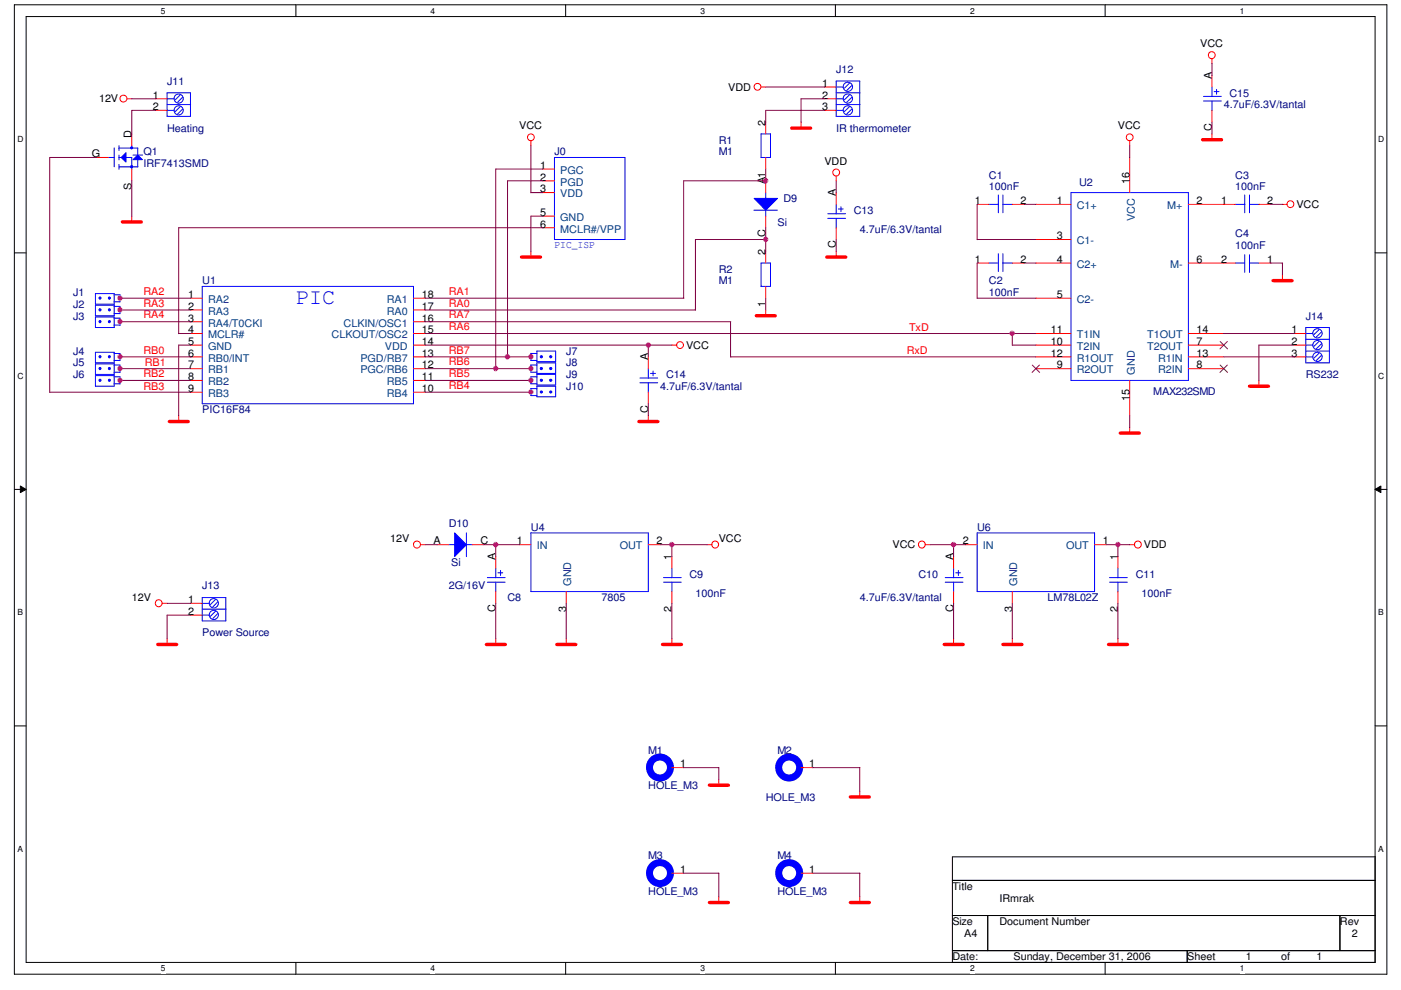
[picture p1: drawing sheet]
<svg xmlns="http://www.w3.org/2000/svg" width="297mm" height="210mm" viewBox="0 0 297 210" stroke-linecap="round" stroke-linejoin="round" font-family="sans-serif">
<path d="M3 1h291v205.6h-291zM5.5 3.5h286v200.6h-286z" fill="none" stroke="#000" stroke-width=".21"/>
<g fill="#fff">
<path d="M34.1 1.3h1v2h-1z"/>
<path d="M34.1 204.4h1v2h-1z"/>
</g>
<path d="M62.7 1v2.5M62.7 204.1v2.5" fill="none" stroke="#000" stroke-width=".21"/>
<g fill="#fff">
<path d="M91.3 1.3h1v2h-1z"/>
<path d="M91.3 204.4h1v2h-1z"/>
</g>
<path d="M119.9 1v2.5M119.9 204.1v2.5" fill="none" stroke="#000" stroke-width=".21"/>
<g fill="#fff">
<path d="M148.5 1.3h1v2h-1z"/>
<path d="M148.5 204.4h1v2h-1z"/>
</g>
<path d="M177.1 1v2.5M177.1 204.1v2.5" fill="none" stroke="#000" stroke-width=".21"/>
<g fill="#fff">
<path d="M205.7 1.3h1v2h-1z"/>
<path d="M205.7 204.4h1v2h-1z"/>
</g>
<path d="M234.3 1v2.5M234.3 204.1v2.5" fill="none" stroke="#000" stroke-width=".21"/>
<g fill="#fff">
<path d="M262.9 1.3h1v2h-1z"/>
<path d="M262.9 204.4h1v2h-1z"/>
<path d="M3.7 28.6h1.2v2h-1.2z"/>
<path d="M292.2 28.6h1.3v2h-1.3z"/>
<path d="M3.7 78.7h1.2v2h-1.2z"/>
<path d="M292.2 78.7h1.3v2h-1.3z"/>
</g>
<path d="M3 53.6h2.5M291.5 53.6h2.5" fill="none" stroke="#000" stroke-width=".21"/>
<g fill="#fff">
<path d="M3.7 128.9h1.1v2h-1.1z"/>
<path d="M292.2 128.9h1.1v2h-1.1z"/>
</g>
<path d="M3 103.8h2.5M4.3 103.1l1.2 .7-1.2 .7zM291.5 103.8l1.3-.7v1.4zM291.5 103.8h2.5" fill="none" stroke="#000" stroke-width=".21"/>
<path d="M4.3 103.1l1.2 .7-1.2 .7zM291.5 103.8l1.3-.7v1.4z" fill="#000"/>
<g fill="#fff">
<path d="M3.7 179h1.1v2h-1.1z"/>
<path d="M292.2 179h1.1v2h-1.1z"/>
</g>
<path d="M3 154h2.5M291.5 154h2.5M201.9 181.7h89.6v22.4h-89.6zM201.9 186.7h89.6M201.9 194.2h89.6M209.4 194.2v7.4M284.1 194.2v7.4M201.9 201.6h89.6M251.7 201.6v2.5" fill="none" stroke="#000" stroke-width=".21"/>
<g fill="none" stroke="#f00" stroke-width=".21">
<path d="M161.3 18.5h1M257 12.4v1.1M26.9 21h1M112.6 29.8v1.1M169.8 25.9v1.3M177.3 37.3v1.1M239.5 29.8v1.1M239.5 33.4v7.5M257 28.4v1.3M27.9 45.8v1.3M112.6 53.3v1.3M177.3 53.3v1.3"/>
<path d="M219.6 43.3h7.5M219.6 50.8h7.5M219.6 55.8h7.5M252 43.3h7.5M252 55.8h7.5M271.9 58.3v1.3M271.9 43.3h1M142.4 73.2h1.1M162.3 65.7v1.3M219.6 73.2h7.5M219.6 63.2h7.5M219.6 70.7h7.5"/>
<path d="M219.6 75.7h7.5M219.6 78.2h7.5M252 73.2h7.5M252 70.7h7.5M252 75.7h7.5M252 78.2h7.5M37.9 88.1v1.4M137.5 88.1v1.4M239.5 80.7v7.4M239.5 90.6v1.3M266.9 80.7v1.3M89.2 115.5h1"/>
<path d="M149.9 115.5h1.1M196.2 115.5h1M239.5 115.5h1.1M34.4 128h1M35.4 135.4v1.3M105.1 135.4v1.3M120.1 135.4v1.3M142.4 135.4v1.3M202.2 135.4v1.3M214.6 135.4v1.3M237 135.4v1.3M152.4 165.3v1.3"/>
<path d="M169.8 162.8h2.5M182.3 167.8v1.3M152.4 190.2v1.3M182.3 190.2v1.3"/>
<circle cx="160.6" cy="18.4" r=".72"/>
<circle cx="256.9" cy="11.7" r=".73"/>
<circle cx="26.2" cy="20.9" r=".74"/>
<circle cx="112.6" cy="29.1" r=".72"/>
<circle cx="177.3" cy="36.6" r=".73"/>
<circle cx="239.5" cy="29.1" r=".72"/>
<circle cx="273.6" cy="43.3" r=".72"/>
<circle cx="144.2" cy="73.2" r=".72"/>
<circle cx="88.4" cy="115.5" r=".75"/>
<circle cx="151.6" cy="115.5" r=".73"/>
<circle cx="195.4" cy="115.5" r=".73"/>
<circle cx="241.2" cy="115.5" r=".73"/>
<circle cx="33.6" cy="127.9" r=".73"/>
</g>
<g fill="none" stroke="#f00" stroke-width=".72">
<path d="M167.8 27.2h4.1M255 29.6h4M25.9 47.1h4.1M110.6 54.5h4M175.3 54.5h4M269.9 59.5h4M160.4 67h4M35.9 89.4h4M135.5 89.4h4M237.5 91.9h4.1M264.9 81.9h4M33.4 136.7h4.1"/>
<path d="M103.1 136.7h4M118.1 136.7h4M140.5 136.7h4M200.2 136.7h4M212.6 136.7h4.1M235 136.7h4.1M150.4 166.5h4M180.3 169h4M150.4 191.4h4M180.3 191.4h4"/>
</g>
<circle cx="167.3" cy="162.8" r="2.23" fill="none" stroke="#00f" stroke-width="1.5"/>
<path d="M227.1 40.9h24.9v39.8h-24.9zM98.9 113v5.1M98.9 115.5h1.3M169.5 162.8h.3" fill="none" stroke="#00f" stroke-width=".21"/>
<path d="M218.9 77.4l1.5 1.6M220.4 77.4l-1.6 1.6M258.7 72.4l1.6 1.6M258.7 77.4l1.6 1.6M260.2 72.4l-1.5 1.6M260.2 77.4l-1.5 1.6" fill="none" stroke="#804000" stroke-width=".21"/>
<path d="M96.4 113l2.5 2.5-2.5 2.5z" fill="#00f"/>
<g fill="none" stroke="#00f" stroke-width=".21">
<path d="M117.6 33.4h14.9v17.4h-14.9zM209.7 43.3h2M211.7 41.4v3.7M212.6 43.3h2.1M212.6 41.4v3.7M261.9 43.3h2M263.9 41.4v3.7M264.9 43.3h2.1M264.9 41.4v3.7M112.6 77.4v1.6h1.3M112.6 77.4h1.3M113.8 77h4v2.2h-4z"/>
<path d="M95.2 115.5h1.2M96.4 113l2.5 2.5-2.5 2.5zM42.8 128h1.6M42.8 130.5h1.6M42.9 126.7h5v5h-5zM42.9 129.2h5M45.7 127.2l-1.1 1M45.7 129.7l-1.1 1M46.1 127.7l-1 1M46.1 130.2l-1 1M103.3 122.5h3.8M103.3 123.5h3.8"/>
<path d="M105.1 120.5v2.1M105.1 123.5v2M105.6 121.5h1M106.1 121v1M142.2 185.2h.2"/>
<circle cx="45.3" cy="127.9" r=".98"/>
<circle cx="45.3" cy="130.4" r=".97"/>
</g>
<g fill="none" stroke="#f00" stroke-width=".21">
<path d="M115.1 35.9h2.5M115.1 38.4h2.5M115.1 40.9h2.5M115.1 45.8h2.5M115.1 48.3h2.5M207.2 43.3h2.5M214.6 43.3h2.5M259.5 43.3h2.4M266.9 43.3h2.5M92.7 115.5h2.5M100.1 115.5h2.5M105.1 118v2.5"/>
<path d="M40.4 128h2.5M40.4 130.5h2.5M105.1 125.5v2.5M142.4 185.2h2.5"/>
</g>
<circle cx="139.9" cy="185.2" r="2.23" fill="none" stroke="#00f" stroke-width="1.5"/>
<path d="M114.6 78h.3v.3h-.3z" fill-rule="evenodd" fill="#00f"/>
<path d="M114.6 78h.3v.3h-.3z" fill="none" stroke="#00f" stroke-width=".21"/>
<path d="M116.6 78h.3v.3h-.3z" fill-rule="evenodd" fill="#00f"/>
<path d="M20.2 77.2h4v2.2h-4zM24.2 77.4h1.2v1.6h-1.2M42.9 60.7h44.8v24.9h-44.8zM116.6 78h.3v.3h-.3z" fill="none" stroke="#00f" stroke-width=".21"/>
<g fill="none" stroke="#f00" stroke-width=".21">
<path d="M40.4 63.2h2.5M40.4 65.7h2.5M40.4 68.2h2.5M40.4 70.7h2.5M40.4 73.2h2.5M40.4 75.7h2.5M40.4 78.2h2.5M87.7 63.2h2.5M87.7 65.7h2.5M87.7 68.2h2.5M87.7 70.7h2.5M87.7 73.2h2.5"/>
<path d="M87.7 75.7h2.5M87.7 78.2h2.5M112.6 78.2h.1M40.4 80.7h2.5M40.4 83.2h2.5M87.7 80.7h2.5M87.7 83.2h2.5"/>
</g>
<path d="M23 78h.3v.3h-.3z" fill-rule="evenodd" fill="#00f"/>
<path d="M23 78h.3v.3h-.3z" fill="none" stroke="#00f" stroke-width=".21"/>
<path d="M21.1 78h.2v.3h-.2z" fill-rule="evenodd" fill="#00f"/>
<path d="M261.9 55.8h2M263.9 54v3.8M264.9 55.8h2M264.9 54v3.8M21.1 78h.2v.3h-.2zM207.2 113h24.9v12.5h-24.9zM169.5 185.2h.3" fill="none" stroke="#00f" stroke-width=".21"/>
<path d="M259.5 55.8h2.4M266.9 55.8h2.5M25.4 78.2h.1M204.7 115.5h2.5M232.1 115.5h2.5M214.6 125.5v2.5M169.8 185.2h2.5" fill="none" stroke="#f00" stroke-width=".21"/>
<circle cx="167.3" cy="185.2" r="2.23" fill="none" stroke="#00f" stroke-width="1.5"/>
<path d="M26.7 32.4v2l-1-1z" fill="#00f"/>
<path d="M23 33.4h1.3M24.2 31.4v4M25.2 31.4h4M25.2 33.4h.5M25.2 35.4h4M25.2 30.9v1M25.2 32.9v1M25.2 34.9v1M26.7 33.4h1.2v2.5M26.7 32.4v2l-1-1zM27.9 30.9v.6" fill="none" stroke="#00f" stroke-width=".21"/>
<path d="M28.2 33.9l1-1 1 1z" fill="#00f"/>
<path d="M28.2 33.9l1-1 1 1zM28.2 32.9h2M29.2 31.4v4" fill="none" stroke="#00f" stroke-width=".21"/>
<path d="M27.7 31.2h.4v.3h-.4z" fill-rule="evenodd" fill="#00f"/>
<path d="M27.7 31.2h.4v.3h-.4z" fill="none" stroke="#00f" stroke-width=".21"/>
<path d="M27.7 35.2h.4v.3h-.4z" fill-rule="evenodd" fill="#00f"/>
<g fill="none" stroke="#00f" stroke-width=".21">
<path d="M27.7 35.2h.4v.3h-.4zM175.5 45.3h3.8M175.5 46.3h3.8M177.3 43.3v2.1M177.3 46.3v2M177.8 44.3h1M178.3 43.9v1M20.2 79.7h4v2.2h-4zM24.2 79.9h1.2v1.5M137.5 78.2v2M137.9 79.2h1.1M138.5 78.7v1"/>
<path d="M24.2 81.4h1.2M135.7 80.2h3.7M135.7 81.2h3.7M137.5 81.2v2M140.7 122.5h3.7M140.7 123.5h3.7M142.4 120.5v2.1M142.4 123.5v2M200.4 122.5h3.8M200.4 123.5h3.8M202.2 120.5v2.1M202.2 123.5v2"/>
<path d="M202.6 121.5h1.1M203.2 121v1"/>
</g>
<path d="M20.5 33.4h2.5M27.9 28.4v2.5M27.9 35.9v2.5M177.3 40.9v2.4M177.3 48.3v2.5M137.5 75.7v2.5M137.5 83.2v2.4M142.4 118v2.5M202.2 118v2.5M142.4 125.5v2.5M202.2 125.5v2.5" fill="none" stroke="#f00" stroke-width=".21"/>
<path d="M23 80.5h.3v.3h-.3z" fill-rule="evenodd" fill="#00f"/>
<path d="M23 80.5h.3v.3h-.3z" fill="none" stroke="#00f" stroke-width=".21"/>
<path d="M21.1 80.5h.2v.3h-.2z" fill-rule="evenodd" fill="#00f"/>
<path d="M159.8 44.6h5M162.3 44.6v1.3M21.1 80.5h.2v.3h-.2z" fill="none" stroke="#00f" stroke-width=".21"/>
<path d="M25.4 80.7h.1" fill="none" stroke="#f00" stroke-width=".21"/>
<path d="M159.9 42.1h4.9l-2.5 2.5z" fill="#00f"/>
<path d="M159.9 42.1h4.9l-2.5 2.5zM162.3 40.9v1.2M112.6 79.9v1.5h1.3M112.6 79.9h1.3M113.8 79.4h4v2.3h-4z" fill="none" stroke="#00f" stroke-width=".21"/>
<path d="M162.3 38.4v2.5M162.3 45.8v2.5" fill="none" stroke="#f00" stroke-width=".21"/>
<path d="M114.6 80.5h.3v.3h-.3z" fill-rule="evenodd" fill="#00f"/>
<path d="M114.6 80.5h.3v.3h-.3z" fill="none" stroke="#00f" stroke-width=".21"/>
<path d="M116.6 80.5h.3v.3h-.3z" fill-rule="evenodd" fill="#00f"/>
<g fill="none" stroke="#00f" stroke-width=".21">
<path d="M35.4 19.7h5v5h-5zM35.4 21h1.5M35.4 23.4h1.5M35.4 22.2h5M38.2 20.2l-1 1M38.2 22.6l-1 1.1M38.7 20.7l-1 1M38.7 23.2l-1 1M163.4 28.4v5h-2.1M163.4 28.4h-2v5M113.8 74.5h4v2.2h-4zM113.9 75l-1.3-.1v1.6h1.3"/>
<path d="M276.8 70.7h1.5M276.8 73.2h1.5M276.8 75.7h1.5M276.9 69.5h5v7.5h-5zM276.9 74.5h5M276.9 72h5M279.7 69.9l-1.1 1.1M279.7 72.4l-1.1 1M279.7 74.9l-1.1 1M280.2 70.4l-1.1 1.1M280.2 72.9l-1.1 1.1M280.2 75.4l-1.1 1.1"/>
<path d="M116.6 80.5h.3v.3h-.3zM235.2 122.5h3.8M235.2 123.5h3.8M237 120.5v2.1M237 123.5v2"/>
<circle cx="37.9" cy="23.4" r=".97"/>
<circle cx="37.9" cy="20.9" r=".97"/>
<circle cx="279.3" cy="75.7" r=".99"/>
<circle cx="279.3" cy="70.7" r=".99"/>
<circle cx="279.3" cy="73.2" r=".99"/>
</g>
<path d="M32.9 21h2.5M32.9 23.4h2.5M162.3 25.9v2.5M162.3 33.4v2.5M274.4 70.7h2.5M274.4 73.2h2.5M274.4 75.7h2.5M112.6 80.7h.1M237 118v2.5M237 125.5v2.5" fill="none" stroke="#f00" stroke-width=".21"/>
<path d="M114.6 75.5h.3v.3h-.3z" fill-rule="evenodd" fill="#00f"/>
<path d="M114.6 75.5h.3v.3h-.3z" fill="none" stroke="#00f" stroke-width=".21"/>
<path d="M116.6 75.5h.3v.3h-.3z" fill-rule="evenodd" fill="#00f"/>
<g fill="none" stroke="#00f" stroke-width=".21">
<path d="M177.2 18.5h1.6M177.3 17.2h5v7.5h-5zM177.3 19.7h5M180.1 17.7l-1.1 1M180.6 18.2l-1.1 1M177.2 21h1.6M177.2 23.4h1.6M177.3 22.2h5M180.1 20.2l-1.1 1M180.1 22.6l-1.1 1.1M180.6 20.7l-1.1 1M180.6 23.2l-1.1 1"/>
<path d="M116.6 75.5h.3v.3h-.3zM112.6 82.4v1.5h1.3M112.6 82.4h1.3M113.8 81.9h4v2.3h-4z"/>
<circle cx="179.8" cy="18.4" r=".99"/>
<circle cx="179.8" cy="23.4" r=".99"/>
<circle cx="179.8" cy="20.9" r=".99"/>
</g>
<path d="M174.8 18.5h2.5M174.8 21h2.5M174.8 23.4h2.5M112.6 75.7h.1" fill="none" stroke="#f00" stroke-width=".21"/>
<path d="M114.6 83h.3v.3h-.3z" fill-rule="evenodd" fill="#00f"/>
<path d="M114.6 83h.3v.3h-.3z" fill="none" stroke="#00f" stroke-width=".21"/>
<path d="M116.6 83h.3v.3h-.3z" fill-rule="evenodd" fill="#00f"/>
<path d="M209.7 55.8h2M211.7 53.8v3.8M212.6 55.8h2.1M212.6 53.8v3.8M20.2 64.7h4v2.3h-4zM24.2 65h1.2v1.5M24.2 66.5h1.2M116.6 83h.3v.3h-.3z" fill="none" stroke="#00f" stroke-width=".21"/>
<path d="M207.2 55.8h2.5M214.6 55.8h2.5M112.6 83.2h.1" fill="none" stroke="#f00" stroke-width=".21"/>
<path d="M23 65.5h.3v.4h-.3z" fill-rule="evenodd" fill="#00f"/>
<path d="M23 65.5h.3v.4h-.3z" fill="none" stroke="#00f" stroke-width=".21"/>
<path d="M21.1 65.5h.2v.4h-.2z" fill-rule="evenodd" fill="#00f"/>
<path d="M20.2 74.7h4v2.3h-4zM21.1 65.5h.2v.4h-.2zM24.2 75h1.2v1.5M24.2 76.5h1.2M142.2 162.8h.2" fill="none" stroke="#00f" stroke-width=".21"/>
<path d="M25.4 65.7h.1M142.4 162.8h2.5" fill="none" stroke="#f00" stroke-width=".21"/>
<circle cx="139.9" cy="162.8" r="2.23" fill="none" stroke="#00f" stroke-width="1.5"/>
<path d="M23 75.5h.3v.3h-.3z" fill-rule="evenodd" fill="#00f"/>
<path d="M23 75.5h.3v.3h-.3z" fill="none" stroke="#00f" stroke-width=".21"/>
<path d="M21.1 75.5h.2v.3h-.2z" fill-rule="evenodd" fill="#00f"/>
<path d="M20.2 67.2h4v2.3h-4zM21.1 75.5h.2v.3h-.2zM24.2 67.5h1.2v1.5M24.2 69h1.2M112.6 113h24.9v12.5h-24.9z" fill="none" stroke="#00f" stroke-width=".21"/>
<path d="M25.4 75.7h.1M110.1 115.5h2.5M137.5 115.5h2.5M120.1 125.5v2.5" fill="none" stroke="#f00" stroke-width=".21"/>
<path d="M23 68h.3v.4h-.3z" fill-rule="evenodd" fill="#00f"/>
<path d="M23 68h.3v.4h-.3z" fill="none" stroke="#00f" stroke-width=".21"/>
<path d="M21.1 68h.2v.4h-.2z" fill-rule="evenodd" fill="#00f"/>
<path d="M20.2 62.3h4v2.2h-4zM21.1 68h.2v.4h-.2zM24.2 62.5h1.2v1.6l-1.2-.1" fill="none" stroke="#00f" stroke-width=".21"/>
<path d="M25.4 68.2h.1" fill="none" stroke="#f00" stroke-width=".21"/>
<path d="M23 63.1h.3v.3h-.3z" fill-rule="evenodd" fill="#00f"/>
<path d="M23 63.1h.3v.3h-.3z" fill="none" stroke="#00f" stroke-width=".21"/>
<path d="M21.1 63.1h.2v.3h-.2z" fill-rule="evenodd" fill="#00f"/>
<path d="M257 18.5v2M257.4 19.4h1M257.9 19v1M255.2 20.4h3.7M255.2 21.4h3.7M257 21.4v2.1M163.4 55.8v4.9h-2.1M163.4 55.8h-2v5M21.1 63.1h.2v.3h-.2z" fill="none" stroke="#00f" stroke-width=".21"/>
<path d="M257 16v2.5M257 23.4v2.5M162.3 53.3v2.5M25.4 63.2h.1M162.3 60.7v2.5" fill="none" stroke="#f00" stroke-width=".21"/>
<g fill="none" stroke="#800040" stroke-width=".21">
<path d="M162.3 18.5h12.5M257 13.5v2.5M20.5 33.4h-10v49.8M27.9 38.4v7.5M27.9 21h5.1M33 23.4h-5.1v5M112.6 30.9v10M115.1 35.9h-10v42.3M115.1 38.4h-7.5v37.3M162.3 35.9v2.5M162.4 38.4h-17.5v24.9M174.8 23.4h-12.5v2.6"/>
<path d="M174.8 21h-5v5M177.3 38.4v2.5M239.5 30.9v2.5M257 25.9v2.5M112.6 40.9h2.5M115.1 48.3h-77.2v22.5l2.5-.1M115.1 45.8h-2.5v7.5M162.3 48.3v5M162.4 50.8h-15v15M177.3 50.8v2.5M207.2 50.8h12.5M207.2 43.3v7.5"/>
<path d="M207.2 55.8v7.5M217.1 55.8h2.6M217.1 43.3h2.6M269.4 55.8h2.5M269.4 43.3h2.5M271.9 55.8v2.5M25.4 78.2h15M25.4 63.2h15M25.4 75.7h15M25.4 65.7h15M25.4 68.2h15M40.4 73.2h-2.5v15"/>
<path d="M90.2 78.2h22.4M90.2 63.2h54.8M90.2 75.7h22.4M90.2 70.7h129.5M90.2 65.7h57.3M90.2 68.2h64.7M90.2 73.2h52.3M137.5 73.2v2.5M154.9 75.7h64.8M154.9 68.2v7.5M162.3 63.2v2.6M207.2 63.2h12.5"/>
<path d="M214.6 70.7v2.5M214.6 73.2h5.1M259.5 75.7h14.9M259.5 70.7h14.9M274.4 73.2h-7.5v7.5M10.5 83.2h29.9M25.4 80.7h15M90.2 83.2h22.4M90.2 80.7h22.4M137.5 85.6v2.6M239.5 88.1v2.6M90.2 115.5h2.5"/>
<path d="M102.6 115.5h7.5M105.1 115.5v2.6M140 115.5h9.9M142.4 115.5v2.6M197.2 115.5h7.5M202.2 115.5v2.6M234.6 115.5h5M237 115.5v2.6M35.4 128h5M40.4 130.5h-5v5M105.1 128v7.5M120.1 128v7.5"/>
<path d="M142.4 128v7.5M202.2 128v7.5M214.6 128v7.5M237 128v7.5M144.9 162.8h7.5M152.4 162.8v2.5M172.3 162.8h10M182.3 162.8v5.1M144.9 185.2h7.5M152.4 185.2v5M172.3 185.2h10M182.3 185.2v5"/>
</g>
<circle cx="105.1" cy="115.5" r=".49" fill="#f0f"/>
<circle cx="105.1" cy="115.5" r=".49" fill="none" stroke="#f0f" stroke-width=".21"/>
<circle cx="105.1" cy="78.2" r=".49" fill="#f0f"/>
<circle cx="105.1" cy="78.2" r=".49" fill="none" stroke="#f0f" stroke-width=".21"/>
<circle cx="107.6" cy="75.7" r=".49" fill="#f0f"/>
<circle cx="107.6" cy="75.7" r=".49" fill="none" stroke="#f0f" stroke-width=".21"/>
<circle cx="25.4" cy="80.7" r=".48" fill="#f0f"/>
<circle cx="25.4" cy="80.7" r=".48" fill="none" stroke="#f0f" stroke-width=".21"/>
<circle cx="25.4" cy="65.7" r=".48" fill="#f0f"/>
<circle cx="25.4" cy="65.7" r=".48" fill="none" stroke="#f0f" stroke-width=".21"/>
<circle cx="25.4" cy="63.2" r=".48" fill="#f0f"/>
<circle cx="25.4" cy="63.2" r=".48" fill="none" stroke="#f0f" stroke-width=".21"/>
<circle cx="162.3" cy="38.3" r=".48" fill="#f0f"/>
<circle cx="162.3" cy="38.3" r=".48" fill="none" stroke="#f0f" stroke-width=".21"/>
<circle cx="162.3" cy="50.8" r=".48" fill="#f0f"/>
<circle cx="162.3" cy="50.8" r=".48" fill="none" stroke="#f0f" stroke-width=".21"/>
<circle cx="112.5" cy="80.7" r=".48" fill="#f0f"/>
<circle cx="112.5" cy="80.7" r=".48" fill="none" stroke="#f0f" stroke-width=".21"/>
<circle cx="112.5" cy="75.7" r=".48" fill="#f0f"/>
<circle cx="112.5" cy="75.7" r=".48" fill="none" stroke="#f0f" stroke-width=".21"/>
<circle cx="112.5" cy="78.2" r=".48" fill="#f0f"/>
<circle cx="112.5" cy="78.2" r=".48" fill="none" stroke="#f0f" stroke-width=".21"/>
<circle cx="112.6" cy="83.1" r=".47" fill="#f0f"/>
<circle cx="112.6" cy="83.1" r=".47" fill="none" stroke="#f0f" stroke-width=".21"/>
<circle cx="214.6" cy="70.7" r=".48" fill="#f0f"/>
<circle cx="214.6" cy="70.7" r=".48" fill="none" stroke="#f0f" stroke-width=".21"/>
<circle cx="237" cy="115.5" r=".48" fill="#f0f"/>
<circle cx="237" cy="115.5" r=".48" fill="none" stroke="#f0f" stroke-width=".21"/>
<circle cx="25.4" cy="68.2" r=".48" fill="#f0f"/>
<circle cx="25.4" cy="68.2" r=".48" fill="none" stroke="#f0f" stroke-width=".21"/>
<circle cx="142.4" cy="115.5" r=".49" fill="#f0f"/>
<circle cx="142.4" cy="115.5" r=".49" fill="none" stroke="#f0f" stroke-width=".21"/>
<circle cx="202.2" cy="115.5" r=".49" fill="#f0f"/>
<circle cx="202.2" cy="115.5" r=".49" fill="none" stroke="#f0f" stroke-width=".21"/>
<circle cx="137.4" cy="73.2" r=".47" fill="#f0f"/>
<circle cx="137.4" cy="73.2" r=".47" fill="none" stroke="#f0f" stroke-width=".21"/>
<circle cx="25.4" cy="78.2" r=".48" fill="#f0f"/>
<circle cx="25.4" cy="78.2" r=".48" fill="none" stroke="#f0f" stroke-width=".21"/>
<circle cx="25.4" cy="75.7" r=".48" fill="#f0f"/>
<circle cx="25.4" cy="75.7" r=".48" fill="none" stroke="#f0f" stroke-width=".21"/>
<text font-size="4.7" fill="#00f" x="62.8" y="64.5">PIC</text>
<g font-size="2.2">
<text x="254.5" y="10">VCC</text>
<text x="256.9" y="16.7" transform="rotate(-90 256.9 16.7)">A</text>
<text x="21" y="21.7">12V</text>
<text x="32.4" y="20.9">1</text>
<text x="32.4" y="23.4">2</text>
<text x="154.4" y="19.2">VDD</text>
<text x="174.3" y="18.4">1</text>
<text x="174.3" y="20.9">2</text>
<text x="174.3" y="23.4">3</text>
<text x="27.9" y="29.2" transform="rotate(-90 27.9 29.2)">D</text>
<text x="110.1" y="27.4">VCC</text>
<text x="162.3" y="26.7" transform="rotate(-90 162.3 26.7)">2</text>
<text x="237" y="27.4">VCC</text>
<text x="256.9" y="27.8" transform="rotate(-90 256.9 27.8)">C</text>
<text x="19.5" y="33.4">G</text>
<text x="114.6" y="35.8">1</text>
<text x="174.8" y="34.9">VDD</text>
<text x="27.9" y="40.2" transform="rotate(-90 27.9 40.2)">S</text>
<text x="114.6" y="38.3">2</text>
<text x="114.6" y="40.8">3</text>
<text x="162.3" y="39.1" transform="rotate(-90 162.3 39.1)">A1</text>
<text x="177.2" y="41.6" transform="rotate(-90 177.2 41.6)">A</text>
<text x="239.5" y="39.1" transform="rotate(-90 239.5 39.1)">16</text>
<text x="114.6" y="45.8">5</text>
<text x="206.7" y="43.3">1</text>
<text x="216.4" y="43.3">2</text>
<text x="224.1" y="43.3">1</text>
<text x="253.7" y="43.3">2</text>
<text x="258.9" y="43.3">1</text>
<text x="268.6" y="43.3">2</text>
<text x="274.9" y="44.1">VCC</text>
<text x="114.6" y="48.3">6</text>
<text x="162.3" y="50.2" transform="rotate(-90 162.3 50.2)">C</text>
<text x="177.2" y="52.7" transform="rotate(-90 177.2 52.7)">C</text>
<text x="224.1" y="50.8">3</text>
<text x="162.3" y="54.1" transform="rotate(-90 162.3 54.1)">2</text>
<text x="206.7" y="55.8">1</text>
<text x="216.4" y="55.8">2</text>
<text x="224.1" y="55.8">4</text>
<text x="253.7" y="55.8">6</text>
<text x="258.9" y="55.8">2</text>
<text x="268.6" y="55.8">1</text>
<text x="39.9" y="63.2">1</text>
<text x="39.9" y="65.7">2</text>
<text x="89.4" y="65.7">17</text>
<text x="89.4" y="63.2">18</text>
<text x="162.3" y="65.1" transform="rotate(-90 162.3 65.1)">1</text>
<text x="224.1" y="63.2">5</text>
<text x="39.9" y="68.2">3</text>
<text x="39.9" y="70.7">4</text>
<text x="89.4" y="70.7">15</text>
<text x="89.4" y="68.2">16</text>
<text x="222.8" y="70.7">11</text>
<text x="253.7" y="70.7">14</text>
<text x="273.9" y="70.7">1</text>
<text x="39.9" y="73.2">5</text>
<text x="39.9" y="75.6">6</text>
<text x="89.4" y="75.6">13</text>
<text x="89.4" y="73.2">14</text>
<text x="137.4" y="76.5" transform="rotate(-90 137.4 76.5)">A</text>
<text x="145.5" y="74">VCC</text>
<text x="222.8" y="73.2">10</text>
<text x="222.8" y="75.6">12</text>
<text x="253.7" y="73.2">7</text>
<text x="253.7" y="75.6">13</text>
<text x="273.9" y="73.2">2</text>
<text x="273.9" y="75.6">3</text>
<text x="39.9" y="78.1">7</text>
<text x="39.9" y="80.6">8</text>
<text x="39.9" y="83.1">9</text>
<text x="89.4" y="83.1">10</text>
<text x="89.4" y="80.6">11</text>
<text x="89.4" y="78.1">12</text>
<text x="224.1" y="78.1">9</text>
<text x="253.7" y="78.1">8</text>
<text x="137.4" y="87.5" transform="rotate(-90 137.4 87.5)">C</text>
<text x="239.5" y="85" transform="rotate(-90 239.5 85)">15</text>
<text x="82.7" y="115.1">12V</text>
<text x="91.9" y="115.5">A</text>
<text x="101.9" y="115.5">C</text>
<text x="105.1" y="118.8" transform="rotate(-90 105.1 118.8)">A</text>
<text x="109.6" y="115.5">1</text>
<text x="139.2" y="115.5">2</text>
<text x="142.4" y="118.8" transform="rotate(-90 142.4 118.8)">1</text>
<text x="152.4" y="115.1">VCC</text>
<text x="189.2" y="116.3">VCC</text>
<text x="202.1" y="118.8" transform="rotate(-90 202.1 118.8)">A</text>
<text x="204.2" y="115.5">2</text>
<text x="233.8" y="115.5">1</text>
<text x="237" y="118.8" transform="rotate(-90 237 118.8)">1</text>
<text x="242.5" y="116.3">VDD</text>
<text x="27.9" y="127.5">12V</text>
<text x="39.9" y="127.9">1</text>
<text x="39.9" y="130.4">2</text>
<text x="105.1" y="129.8" transform="rotate(-90 105.1 129.8)">C</text>
<text x="120" y="129.8" transform="rotate(-90 120 129.8)">3</text>
<text x="142.4" y="129.8" transform="rotate(-90 142.4 129.8)">2</text>
<text x="202.1" y="129.8" transform="rotate(-90 202.1 129.8)">C</text>
<text x="214.6" y="129.8" transform="rotate(-90 214.6 129.8)">3</text>
<text x="237" y="129.8" transform="rotate(-90 237 129.8)">2</text>
<text x="144.2" y="162.8">1</text>
<text x="171.6" y="162.8">1</text>
<text x="144.2" y="185.2">1</text>
<text x="171.6" y="185.2">1</text>
<text x="201.9" y="188.8">Title</text>
<text x="211.9" y="191.2">IRmrak</text>
<text x="201.9" y="196.2">Size</text>
<text x="211.9" y="196.2">Document Number</text>
<text x="284.1" y="196.2">Rev</text>
<text x="201.9" y="203.7">Date:</text>
<text x="204.4" y="198.7">A4</text>
<text x="214.9" y="203.7">Sunday, December 31, 2006</text>
<text x="251.7" y="203.7">Sheet</text>
<text x="264.2" y="203.7">1</text>
<text x="271.6" y="203.7">of</text>
<text x="279.1" y="203.7">1</text>
<text x="286.6" y="198.7">2</text>
</g>
<g font-size="2.2" fill="#000080">
<text x="35.4" y="18">J11</text>
<text x="177.3" y="15.5">J12</text>
<text x="259.5" y="23">4.7uF/6.3V/tantal</text>
<text x="260.7" y="20.5">C15</text>
<text x="35.4" y="27.9">Heating</text>
<text x="177.3" y="27.9">IR thermometer</text>
<text x="30.4" y="32.9">Q1</text>
<text x="30.4" y="35.4">IRF7413SMD</text>
<text x="117.6" y="32.9">J0</text>
<text x="152.4" y="30.4">R1</text>
<text x="152.4" y="32.9">M1</text>
<text x="209.7" y="37.9">C1</text>
<text x="209.7" y="40.4">100nF</text>
<text x="228.8" y="39.4">U2</text>
<text x="261.9" y="37.9">C3</text>
<text x="261.9" y="40.4">100nF</text>
<text x="164.8" y="47.9">Si</text>
<text x="166.1" y="42.9">D9</text>
<text x="181" y="45.4">C13</text>
<text x="182.3" y="49.4">4.7uF/6.3V/tantal</text>
<text x="261.9" y="50.3">C4</text>
<text x="261.9" y="52.8">100nF</text>
<text x="152.4" y="57.8">R2</text>
<text x="15.5" y="65.3">J2</text>
<text x="15.5" y="62.8">J1</text>
<text x="42.9" y="60.3">U1</text>
<text x="152.4" y="60.3">M1</text>
<text x="209.7" y="60.3">C2</text>
<text x="209.7" y="62.8">100nF</text>
<text x="15.5" y="67.8">J3</text>
<text x="276.9" y="67.8">J14</text>
<text x="15.5" y="77.7">J5</text>
<text x="15.5" y="75.2">J4</text>
<text x="120.1" y="77.7">J8</text>
<text x="120.1" y="75.2">J7</text>
<text x="15.5" y="80.2">J6</text>
<text x="120.1" y="80.2">J9</text>
<text x="120.1" y="82.7">J10</text>
<text x="140" y="82.7">4.7uF/6.3V/tantal</text>
<text x="141.2" y="80.2">C14</text>
<text x="244.5" y="83.7">MAX232SMD</text>
<text x="276.9" y="80.2">RS232</text>
<text x="42.9" y="87.7">PIC16F84</text>
<text x="95.2" y="111.8">D10</text>
<text x="112.6" y="112.6">U4</text>
<text x="207.2" y="112.6">U6</text>
<text x="42.9" y="125">J13</text>
<text x="95.2" y="125">2G/16V</text>
<text x="95.7" y="120.1">Si</text>
<text x="146.2" y="122.6">C9</text>
<text x="194.7" y="122.6">C10</text>
<text x="240.8" y="122.6">C11</text>
<text x="107.6" y="127.5">C8</text>
<text x="127.5" y="127.5">7805</text>
<text x="147.4" y="126.5">100nF</text>
<text x="182.3" y="127.5">4.7uF/6.3V/tantal</text>
<text x="222.1" y="127.5">LM78L02Z</text>
<text x="242" y="126.5">100nF</text>
<text x="42.9" y="135">Power Source</text>
<text x="137.5" y="159.9">M1</text>
<text x="164.8" y="159.9">M2</text>
<text x="137.5" y="167.3">HOLE_M3</text>
<text x="162.3" y="169.8">HOLE_M3</text>
<text x="137.5" y="182.3">M3</text>
<text x="164.8" y="182.3">M4</text>
<text x="137.5" y="189.7">HOLE_M3</text>
<text x="164.8" y="189.7">HOLE_M3</text>
</g>
<g font-size="2.2" fill="#004080">
<text x="118.8" y="36.9">PGC</text>
<text x="118.8" y="39.4">PGD</text>
<text x="118.8" y="41.9">VDD</text>
<text x="118.8" y="46.9">GND</text>
<text x="228.3" y="44.4">C1+</text>
<text x="240.6" y="46.9" transform="rotate(-90 240.6 46.9)">VCC</text>
<text x="247.5" y="44.4">M+</text>
<text x="118.8" y="49.3">MCLR#/VPP</text>
<text x="228.3" y="51.8">C1-</text>
<text x="228.3" y="56.8">C2+</text>
<text x="248.1" y="56.8">M-</text>
<text x="44.1" y="64.3">RA2</text>
<text x="82" y="64.3">RA1</text>
<text x="228.3" y="64.3">C2-</text>
<text x="44.1" y="66.8">RA3</text>
<text x="44.1" y="69.3">RA4/T0CKI</text>
<text x="44.1" y="71.8">MCLR#</text>
<text x="70.3" y="71.8">CLKOUT/OSC2</text>
<text x="72.9" y="69.3">CLKIN/OSC1</text>
<text x="82" y="66.8">RA0</text>
<text x="228.3" y="71.8">T1IN</text>
<text x="243.2" y="71.8">T1OUT</text>
<text x="44.1" y="74.2">GND</text>
<text x="44.1" y="76.7">RB0/INT</text>
<text x="76.4" y="76.7">PGD/RB7</text>
<text x="81.6" y="74.2">VDD</text>
<text x="228.3" y="74.2">T2IN</text>
<text x="228.3" y="76.7">R1OUT</text>
<text x="243.2" y="74.2">T2OUT</text>
<text x="245.5" y="76.7">R1IN</text>
<text x="44.1" y="79.2">RB1</text>
<text x="44.1" y="81.7">RB2</text>
<text x="76.4" y="79.2">PGC/RB6</text>
<text x="82" y="81.7">RB5</text>
<text x="228.3" y="79.2">R2OUT</text>
<text x="240.6" y="79.5" transform="rotate(-90 240.6 79.5)">GND</text>
<text x="245.5" y="79.2">R2IN</text>
<text x="44.1" y="84.2">RB3</text>
<text x="82" y="84.2">RB4</text>
<text x="113.8" y="116.5">IN</text>
<text x="131.4" y="116.5">OUT</text>
<text x="208.4" y="116.5">IN</text>
<text x="226" y="116.5">OUT</text>
<text x="121.1" y="124.2" transform="rotate(-90 121.1 124.2)">GND</text>
<text x="215.7" y="124.2" transform="rotate(-90 215.7 124.2)">GND</text>
</g>
<text font-size="2.2" fill="#00f" x="117.6" y="52.6">PIC_ISP</text>
<g font-size="2.2" fill="#f00">
<text x="30.4" y="65">RA3</text>
<text x="30.4" y="62.6">RA2</text>
<text x="95.2" y="62.6">RA1</text>
<text x="95.2" y="65">RA0</text>
<text x="30.4" y="67.5">RA4</text>
<text x="95.2" y="67.5">RA7</text>
<text x="95.2" y="70">RA6</text>
<text x="192.7" y="70.3">TxD</text>
<text x="30.4" y="75">RB0</text>
<text x="30.7" y="77.7">RB1</text>
<text x="95.2" y="77.5">RB6</text>
<text x="95.2" y="75">RB7</text>
<text x="192.2" y="75">RxD</text>
<text x="30.4" y="82.7">RB3</text>
<text x="30.4" y="80">RB2</text>
<text x="95.2" y="80">RB5</text>
<text x="95.2" y="82.5">RB4</text>
</g>
<g font-size="1.8">
<text x="34.1" y="2.9">5</text>
<text x="91.3" y="2.9">4</text>
<text x="148.5" y="2.9">3</text>
<text x="205.7" y="2.9">2</text>
<text x="262.9" y="2.9">1</text>
<text x="3.7" y="30.2">D</text>
<text x="292.2" y="30.2">D</text>
<text x="3.7" y="80.3">C</text>
<text x="292.2" y="80.3">C</text>
<text x="3.7" y="130.5">B</text>
<text x="292.2" y="130.5">B</text>
<text x="3.7" y="180.6">A</text>
<text x="292.2" y="180.6">A</text>
<text x="34.1" y="206">5</text>
<text x="91.3" y="206">4</text>
<text x="148.5" y="206">3</text>
<text x="205.7" y="206">2</text>
<text x="262.9" y="206">1</text>
</g>
</svg>
